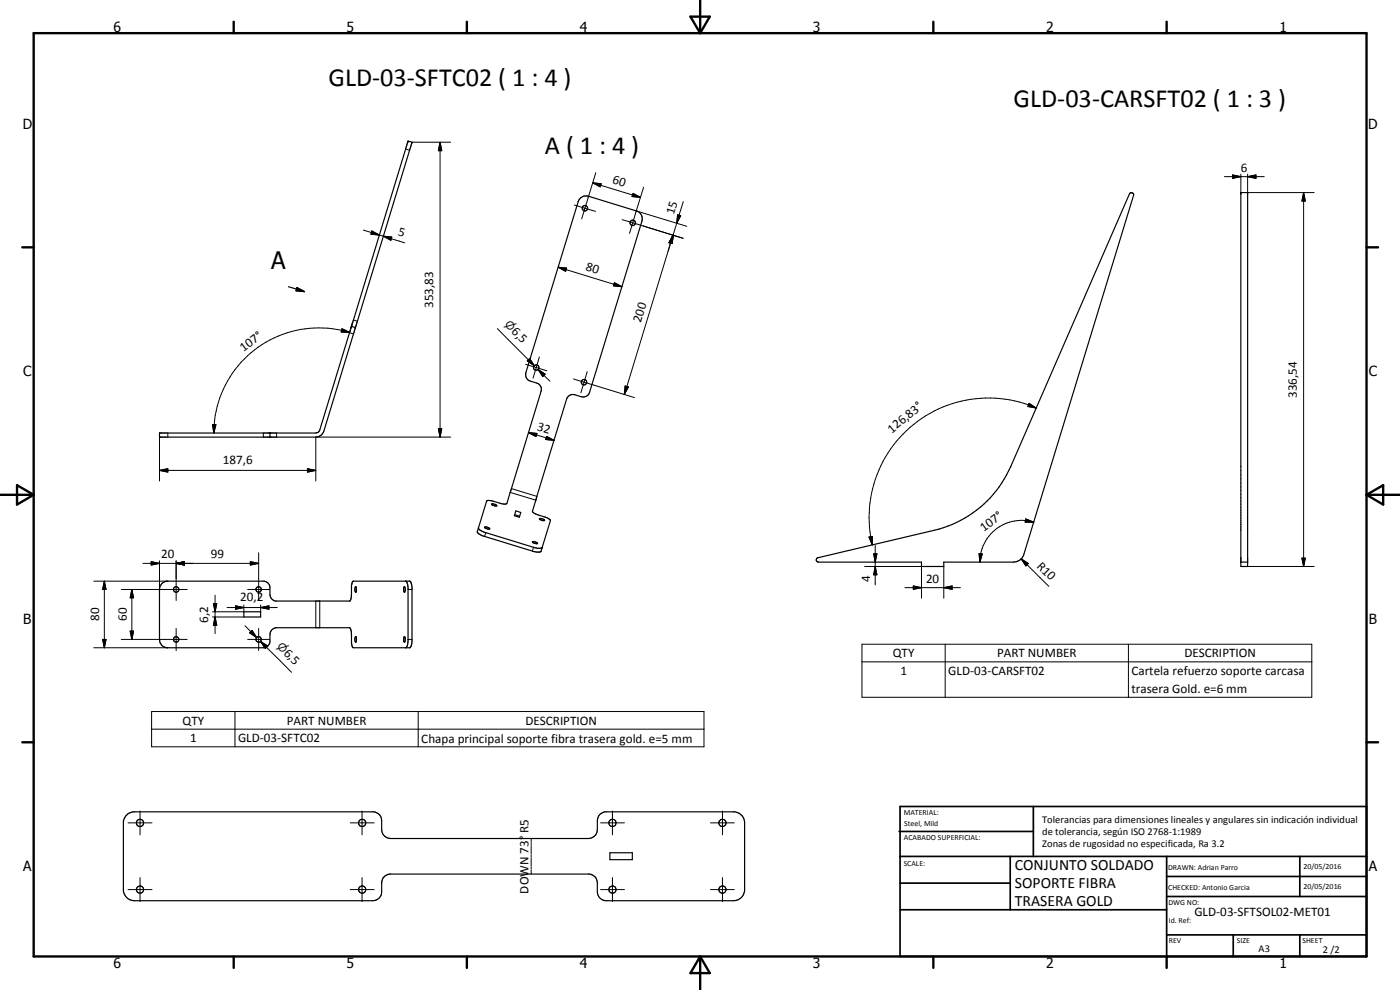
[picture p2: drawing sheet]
<svg xmlns="http://www.w3.org/2000/svg" width="420mm" height="297mm" viewBox="0 0 420 297" stroke-linecap="round" stroke-linejoin="round" font-family="sans-serif">
<g fill="none" stroke="#000" stroke-width=".35">
<path d="M339 58a.67 .67 0 0 1 .9-.1 .67 .67 0 0 1 .3 .8l-32.9 107.6a3.2 3.2 0 0 1-3.2 2.4h-20.9v1.3h-6.6v-1.3h-31a.67 .67 0 0 1-.6-.6 .67 .67 0 0 1 .5-.8l34.9-8.2a33.5 33.5 0 0 0 22.9-19.1zM372.4 57.8h2v112.2h-2zM86.6 86l4.8 1.5M89.1 86.3l2.3 1.2-2.6-.3zM105.5 97.9l16.9-55.4 .1-.2 1.1 .4-16.9 55.6M105.5 97.9l-9.5 31.1-.5 .7-.7 .2h-46.9v1.2h46.9l1-.2 .6-.3 .8-1.2 9.5-31.1M105.5 97.9l1.2 .4M106.7 98.3h.1M81 129.9v1.2M143.6 158.4l2.4-8 .4-.2h1.1l2.9 .9a1.6 1.6 0 0 0 1.7-.1l10.3-33.6a1.94 1.94 0 0 0-1.3-2.5l-1.9-.6a2 2 0 0 1-1.4-2.5l15.7-51.3a2.55 2.55 0 0 1 3.1-1.6l14.4 4.4a2.41 2.41 0 0 1 1.6 3.1l-15.7 51.3a2 2 0 0 1-2.5 1.3l-1.9-.6a1.95 1.95 0 0 0-2.5 1.4l-10.2 33.6 .3 .4 .8 .5 2.5 .8a1.97 1.97 0 0 1 1.8 1.2l-2.5 8M143.6 158.4l.4 .6 1.4 .7 14.7 4.5a3.3 3.3 0 0 0 2.6 .1M143.6 158.4l-.3 1.4 1.5 .9 15 4.7a3.6 3.6 0 0 0 2.5 .1l.4-1.2"/>
<path d="M145.4 158.2h.9l.6 .3a.97 .97 0 0 1-1.4-.1zM147.5 151.3l.1-.1a1.25 1.25 0 0 1 1.4 .6l-1.1-.2zM149.1 151.8h-.1M154.5 154.4l1.4 .5M154.8 153.3l1.5 .5-.4 1.4-1.5-.5zM161.9 155.6h.1a1 1 0 0 1 1.4 .6 1.4 1.4 0 0 1-1.5-.6zM48.5 175.2l1.5-.8h29.4a1.98 1.98 0 0 1 1.6 2v2a2.07 2.07 0 0 0 1.7 1.9h22.3l.4-.9 .1-3.7 .4-1.3h17.1l.3 .4 .3 1.3v16.5l-.3 1.4-.3 .4h-16.9l-.4-.3-.2-1.1-.1-3.3-.2-1.1-.3-.3h-21.9a2.09 2.09 0 0 0-2 2.1v2a2 2 0 0 1-2 2h-29a2.47 2.47 0 0 1-2.1-2.5v-15l.1-.8zM106.7 176.1l.3 .3a.93 .93 0 0 1-.3 1.2l-.2-.6zM106.8 177.7h.1M121.3 176.1a1.37 1.37 0 0 1 .1 1.6l-.3-.5zM121.8 174.4l.4 .6 .3 1.1v16.5l-.3 1.2-.4 .6M159.9 162.5l1.4 .5-.5 .1a.7 .7 0 0 1-.9-.6z"/>
<path d="M372.4 168.7h2M73.2 183.6h5v1.5h-5zM106.8 191.1l-.3 .7 .3 .9M106.8 192.7h.1M106.8 191.1h.1M106.8 191.1l.2 .8-.2 .8M121.2 191.2l.2-.1 .2 .5-.2 1.1-.3-.5zM37.7 244.9a3.4 3.4 0 0 1 2.2-1.3h72.4a2.62 2.62 0 0 1 2.2 2.7v2.6a2.73 2.73 0 0 0 2.7 2.7h59.4a2.73 2.73 0 0 0 2.7-2.7v-2.6a2.65 2.65 0 0 1 2.3-2.7h39a3.5 3.5 0 0 1 2.9 2.9v20.8a3.4 3.4 0 0 1-3.4 3h-38.2a2.65 2.65 0 0 1-2.6-2.7v-2.7a2.65 2.65 0 0 0-2.3-2.6h-60.2a2.72 2.72 0 0 0-2.3 2.6v2.7a2.65 2.65 0 0 1-2.6 2.7h-71.6a3.3 3.3 0 0 1-3.3-3v-20.8zM183 255.9h6.8v2h-6.8z"/>
<circle cx="175.6" cy="62.5" r=".82"/>
<circle cx="189.9" cy="66.9" r=".82"/>
<circle cx="160.9" cy="110.3" r=".8"/>
<circle cx="175.3" cy="114.7" r=".81"/>
<circle cx="52.9" cy="176.9" r=".82"/>
<circle cx="77.6" cy="176.9" r=".81"/>
<circle cx="52.9" cy="191.9" r=".81"/>
<circle cx="77.6" cy="191.9" r=".8"/>
<circle cx="42" cy="246.9" r="1.09"/>
<circle cx="108.7" cy="246.9" r="1.08"/>
<circle cx="183.8" cy="246.9" r="1.08"/>
<circle cx="216.8" cy="246.9" r="1.09"/>
<circle cx="42" cy="266.9" r="1.07"/>
<circle cx="108.7" cy="266.9" r="1.07"/>
<circle cx="183.8" cy="266.9" r="1.09"/>
<circle cx="216.8" cy="266.9" r="1.09"/>
</g>
<g fill="#000">
<circle cx="122.5" cy="42.3" r=".18"/>
<circle cx="105.5" cy="97.9" r=".18"/>
</g>
<g fill="none" stroke="#000" stroke-width=".3">
<path d="M121.7 44.7l1.2 .4M123.6 42.7h11.6M132.1 42.7l.5 2.5h-1zM132.1 42.7v88.4M177.9 54.9l2.5 .2-.3 .9zM177.9 54.9l14.3 4.3M178.8 51.8l-4.2 13.9M190 58l2.2 1.2-2.5-.2zM193.2 56.2l-3.3 10.6M367.4 53h12M369.9 52.5l2.5 .5-2.5 .5zM372.4 52.2v6"/>
<path d="M374.4 53l2.5-.5v1zM374.4 57.8h20M374.4 52.2v6M391.2 57.8l.5 2.5h-1zM391.2 57.8v112.2M109 69l4.9 1.5M111.6 69.3l2.3 1.2-2.6-.2zM113.9 70.5l1.2 .4M115.1 70.9l2.5 .2-.3 1zM115.1 70.9l6.3 2M172.4 61.5l6.3 1.9M186.7 65.9l3.2 .9"/>
<path d="M189.9 66.8l15.1 4.7M189.9 66.8l-1 3.2M191 63.3l15.1 4.6M201.2 72.9l-13.8 45.5M201.2 72.9l-.7 2.5M202 70.5l-.3 2.6-.9-.3zM202 70.5l-.8 2.4M203.1 67l-1.1 3.5M203.4 64.4l.9 .3-1.2 2.3zM205.1 60.5l-2 6.5M102.6 98.6l2.3 1.1-2.5-.1zM104.9 99.7a31.6 31.6 0 0 0-40.7 30.2"/>
<path d="M105.8 96.7l-.9 3.1 1.2 .4M106.1 96l1.2 .4M149.3 98.6l11 11.1M167.5 80.2l2.5 .2-.3 1zM167.5 80.2l19.1 5.8M184.4 84.8l2.2 1.2-2.5-.2zM157.8 109.3l6.3 2M158.2 108.3l.8-.7 1.3 2.1zM159 107.6l1.3 2.1-2.1-1.4zM161.5 110.9l2.1 1.4-.7 .7zM161.5 110.9l3.5 3.5M161.9 107.1l-1.9 6.4"/>
<path d="M172.1 113.7l3.2 1M175.3 114.7l15.1 4.6M175.3 114.7l-1 3.2M176.2 111.5l-.9 3.2M187.6 115.8l1 .3-1.2 2.3zM47.9 131.1v13.2M50.4 129.9v1.2M63.8 127.4h1l-.6 2.5zM79 129.9v1.2M83 129.9v1.2M131.6 128.7h1l-.5 2.4zM135.2 131.1h-40.4v13.2"/>
<path d="M158.6 129.8l2.6 .2-.3 1zM158.6 129.8l7.7 2.3M164 130.9l2.3 1.2-2.6-.2zM308.9 121l2.1 1.4-2.5-.4zM311 122.4a35.8 35.8 0 0 0-37.3 5.4 35.8 35.8 0 0 0-11.9 35.7M47.9 141.1l2.5-.5v1zM47.9 141.1h46.9M92.3 140.6l2.5 .5-2.5 .5zM145.8 159.8l-.4 1.2M153.1 147.7l7.7 2.4M153.5 146.6l7.6 2.3M307.9 155.7l2.3 1h-2.5z"/>
<path d="M310.2 156.7a12.5 12.5 0 0 0-16.1 12M28.1 174.4h22.3M31.3 174.4l.5 2.5h-1zM31.3 174.4v20M36.4 176.9h19.8M39.6 176.9l.5 2.5h-1zM39.6 176.9v15M42.9 169h34.7M45.4 168.5l2.5 .5-2.5 .5zM47.9 168.3v8.6M52.9 169l2.5-.5v1zM52.9 168.3v11.9"/>
<path d="M64.5 178.6v11.5M74.3 176.9h6.6M75.1 168.5l2.5 .5-2.5 .5zM77.6 165.9v14.3M122.5 176.9h1.1M160.1 164.2l-.3 1.2M259.5 170h17.1v9.5M260.8 161.1l1-.1v2.5zM262.2 166.2h1l-.5 2.5zM262.7 170l.5 2.5h-1zM262.7 163.7v11.8M271.6 176.3h16.6"/>
<path d="M274.1 175.8l2.5 .5-2.5 .5zM283.2 176.3l2.5-.5v1zM283.2 170v9.5M293.8 166.1l1 .1-.7 2.5zM306.5 167.7l2.1 1.4-.7 .7zM306.5 167.7l8.3 8.2M374.4 170h20M390.7 167.5h1l-.5 2.5zM28.1 194.4h22.3M30.8 191.9h1l-.5 2.5zM36.4 191.9h19.8M39.1 189.4h1l-.5 2.5z"/>
<path d="M52.9 188.6v6.6M63.8 185.1h9.4M64 181.1h1.1l-.6 2.5zM64.5 185.1l.6 2.5h-1.1zM68.1 182.3h15.1M70.7 181.8l2.5 .5-2.5 .5zM73.2 181.5v2.1h-9.4M73.5 187.7l3.5 3.6M74.3 191.9h6.6M74.9 189.9l.7-.8 1.4 2.2zM75.6 189.1l1.4 2.2-2.1-1.4zM77.6 188.6v6.6"/>
<path d="M78.2 192.4l2.1 1.4-.7 .8zM78.2 192.4l1.8 1.8M78.2 192.4l9.3 9.3M78.2 182.3l2.5-.5v1zM78.2 181.5v2.1M94.8 180.3v8M96 180.3v8M122.5 191.9h1.1M258.7 193.3h135v15.9h-135zM258.7 198.6h135M283.7 193.3v15.9M338.7 193.3v15.9"/>
<path d="M45.5 213.5h165.8v10.6h-165.8zM45.5 218.8h165.8M70.5 213.5v10.6M125.5 213.5v10.6M38.4 246.9h7.2M42 243.3v7.2M105.1 246.9h7.2M108.7 243.3v7.2M159.4 251.6v1.2M159.4 253v.7M159.4 253.9v2.4M159.4 256.6v.6"/>
<path d="M159.4 257.5v2.4M180.2 246.9h7.2M183.8 243.3v7.2M213.2 246.9h7.2M216.8 243.3v7.2M38.4 266.9h7.2M42 263.3v7.2M105.1 266.9h7.2M108.7 263.3v7.2M159.4 260.1v.7M159.4 261v1.3M180.2 266.9h7.2"/>
<path d="M183.8 263.3v7.2M213.2 266.9h7.2M216.8 263.3v7.2"/>
</g>
<g fill="none" stroke="#000" stroke-width=".71">
<path d="M10.1 9.9h400v277.1h-400zM70.1 6.5v3.4M140.1 6.5v3.4M207.2 5h5.8l-2.9 4.9zM210.1 0v9.9M280.1 6.5v3.4M350.1 6.5v3.4M6.7 74.2h3.4M410.1 74.2h3.5M.1 148.5h10M5.1 145.6l5 2.9-5 2.9zM410.1 148.5h10"/>
<path d="M410.1 148.5l5-2.9v5.8zM6.7 222.7h3.4M410.1 222.7h3.5M70.1 287v3.4M140.1 287v3.4M210.1 287v10M210.1 287l2.9 5h-5.8zM280.1 287v3.4M350.1 287v3.4"/>
</g>
<g fill="none" stroke="#000" stroke-width=".51">
<path d="M269.8 249.5h40.3M270.1 242h140v45h-140zM270.1 257h140M303.2 257v16M310.1 242v15M350.1 257v30M390.1 257v12M270.1 265h33.1M270.1 273h80M350.1 269h60M350.1 263h60M350.1 280.5h60"/>
<path d="M370.1 280.5v6.5M390.1 280.5v6.5"/>
</g>
<g fill="#000">
<path d="M132.1 42.7l.5 2.5h-1zM177.9 54.9l2.5 .2-.3 .9zM190 58l2.2 1.2-2.5-.2zM369.9 52.5l2.5 .5-2.5 .5zM374.4 53l2.5-.5v1zM111.6 69.3l2.3 1.2-2.6-.2zM115.1 70.9l2.5 .2-.3 1zM202 70.5l-.3 2.6-.9-.3zM203.4 64.4l.9 .3-1.2 2.3zM391.2 57.8l.5 2.5h-1zM89.1 86.3l2.3 1.2-2.6-.3zM102.6 98.6l2.3 1.1-2.5-.1z"/>
<path d="M167.5 80.2l2.5 .2-.3 1zM184.4 84.8l2.2 1.2-2.5-.2zM159 107.6l1.3 2.1-2.1-1.4zM161.5 110.9l2.1 1.4-.7 .7zM187.6 115.8l1 .3-1.2 2.3zM63.8 127.4h1l-.6 2.5zM131.6 128.7h1l-.5 2.4zM158.6 129.8l2.6 .2-.3 1zM164 130.9l2.3 1.2-2.6-.2zM308.9 121l2.1 1.4-2.5-.4zM47.9 141.1l2.5-.5v1zM92.3 140.6l2.5 .5-2.5 .5z"/>
<path d="M307.9 155.7l2.3 1h-2.5zM31.3 174.4l.5 2.5h-1zM39.6 176.9l.5 2.5h-1zM45.4 168.5l2.5 .5-2.5 .5zM52.9 169l2.5-.5v1zM75.1 168.5l2.5 .5-2.5 .5zM260.8 161.1l1-.1v2.5zM262.2 166.2h1l-.5 2.5zM262.7 170l.5 2.5h-1zM274.1 175.8l2.5 .5-2.5 .5zM283.2 176.3l2.5-.5v1zM293.8 166.1l1 .1-.7 2.5z"/>
<path d="M306.5 167.7l2.1 1.4-.7 .7zM390.7 167.5h1l-.5 2.5zM30.8 191.9h1l-.5 2.5zM39.1 189.4h1l-.5 2.5zM64 181.1h1.1l-.6 2.5zM64.5 185.1l.6 2.5h-1.1zM70.7 181.8l2.5 .5-2.5 .5zM75.6 189.1l1.4 2.2-2.1-1.4zM78.2 192.4l2.1 1.4-.7 .8zM78.2 182.3l2.5-.5v1z"/>
</g>
<g font-size="7.9">
<text x="98.6" y="25.9">GLD-03-SFTC02 ( 1 : 4 )</text>
<text x="304.2" y="32.1">GLD-03-CARSFT02 ( 1 : 3 )</text>
<text x="163.5" y="46.3">A ( 1 : 4 )</text>
</g>
<text font-size="7.2" x="81.4" y="80.8">A</text>
<g font-size="4.7">
<text x="304.6" y="261.1">CONJUNTO SOLDADO</text>
<text x="304.6" y="266.5">SOPORTE FIBRA</text>
<text x="304.6" y="271.9">TRASERA GOLD</text>
</g>
<g font-size="4.2">
<text x="34" y="9.6">6</text>
<text x="104" y="9.6">5</text>
<text x="174" y="9.6">4</text>
<text x="244" y="9.6">3</text>
<text x="314" y="9.6">2</text>
<text x="384" y="9.6">1</text>
<text x="6.8" y="38.7">D</text>
<text x="410.6" y="38.7">D</text>
<text x="7" y="112.9">C</text>
<text x="410.8" y="112.9">C</text>
<text x="7" y="187.1">B</text>
<text x="410.8" y="187.1">B</text>
<text x="7" y="261.4">A</text>
<text x="410.8" y="261.4">A</text>
<text x="34" y="290.4">6</text>
<text x="104" y="290.4">5</text>
<text x="174" y="290.4">4</text>
<text x="244" y="290.4">3</text>
<text x="314" y="290.4">2</text>
<text x="384" y="290.4">1</text>
</g>
<g font-size="3.9">
<text x="372.4" y="51.5">6</text>
<text x="183.6" y="55" transform="rotate(17 183.6 55)">60</text>
<text x="202.2" y="64.6" transform="rotate(-73 202.2 64.6)">15</text>
<text x="119.3" y="70.6" transform="rotate(17 119.3 70.6)">5</text>
<text x="175.6" y="81.1" transform="rotate(17 175.6 81.1)">80</text>
<text x="130" y="92.4" transform="rotate(-90 130 92.4)">353,83</text>
<text x="153.3" y="99.6" transform="rotate(45 153.3 99.6)">6,5</text>
<text x="192.4" y="96.9" transform="rotate(-73 192.4 96.9)">200</text>
<text x="73.1" y="105.5" transform="rotate(-36 73.1 105.5)">107°</text>
<text x="389.2" y="119.4" transform="rotate(-90 389.2 119.4)">336,54</text>
<text x="161" y="128.9" transform="rotate(17 161 128.9)">32</text>
<text x="267.7" y="130.1" transform="rotate(-40 267.7 130.1)">126,83°</text>
<text x="66.9" y="139.1">187,6</text>
<text x="295.3" y="159.5" transform="rotate(-37 295.3 159.5)">107°</text>
<text x="48.4" y="167.5">20</text>
<text x="63.3" y="167.5">99</text>
<text x="311" y="170" transform="rotate(45 311 170)">R10</text>
<text x="261.1" y="174.8" transform="rotate(-90 261.1 174.8)">4</text>
<text x="277.9" y="174.8">20</text>
<text x="72.1" y="180.2">20,2</text>
<text x="29.8" y="186.4" transform="rotate(-90 29.8 186.4)">80</text>
<text x="38" y="186.4" transform="rotate(-90 38 186.4)">60</text>
<text x="62.5" y="186.9" transform="rotate(-90 62.5 186.9)">6,2</text>
<text x="85" y="196.2" transform="rotate(45 85 196.2)">6,5</text>
<text x="268" y="197.2">QTY</text>
<text x="299.2" y="197.2">PART NUMBER</text>
<text x="355.5" y="197.2">DESCRIPTION</text>
<text x="270.2" y="202.5">1</text>
<text x="284.6" y="202.5">GLD-03-CARSFT02</text>
<text x="339.6" y="202.6">Cartela refuerzo soporte carcasa</text>
<text x="339.6" y="207.9">trasera Gold. e=6 mm</text>
<text x="54.8" y="217.4">QTY</text>
<text x="86.1" y="217.4">PART NUMBER</text>
<text x="157.7" y="217.4">DESCRIPTION</text>
<text x="57.1" y="222.7">1</text>
<text x="71.4" y="222.7">GLD-03-SFTC02</text>
<text x="126.4" y="222.8">Chapa principal soporte fibra trasera gold. e=5 mm</text>
<text x="158.7" y="249.9" transform="rotate(-90 158.7 249.9)">R5</text>
<text x="158.7" y="268.1" transform="rotate(-90 158.7 268.1)">DOWN 73°</text>
<text x="358.5" y="275">GLD-03-SFTSOL02-MET01</text>
</g>
<g font-size="3.3">
<text x="151.3" y="97.6" transform="rotate(45 151.3 97.6)">⌀</text>
<text x="83" y="194.2" transform="rotate(45 83 194.2)">⌀</text>
</g>
<g font-size="3.1">
<text x="312.7" y="246.8">Tolerancias para dimensiones lineales y angulares sin indicación individual</text>
<text x="312.7" y="250.4">de tolerancia, según ISO 2768-1:1989</text>
<text x="312.7" y="254">Zonas de rugosidad no especificada, Ra 3.2</text>
<text x="377.7" y="285.6">A3</text>
<text x="397" y="285.9">2 /2</text>
</g>
<g font-size="2.4">
<text x="271.2" y="244.4">MATERIAL:</text>
<text x="271.3" y="252">ACABADO SUPERFICIAL:</text>
<text x="271.4" y="247.9">Steel, Mild</text>
<text x="271.2" y="259.7">SCALE:</text>
<text x="350.6" y="261">DRAWN: Adrian Parro</text>
<text x="391.2" y="260.6">20/05/2016</text>
<text x="350.6" y="267">CHECKED: Antonio Garcia</text>
<text x="391.2" y="266.7">20/05/2016</text>
<text x="350.6" y="271.4">DWG NO:</text>
<text x="350.8" y="276.9">Id. Ref:</text>
<text x="350.8" y="282.8">REV</text>
<text x="371.2" y="282.9">SIZE</text>
<text x="390.9" y="282.9">SHEET</text>
</g>
</svg>
